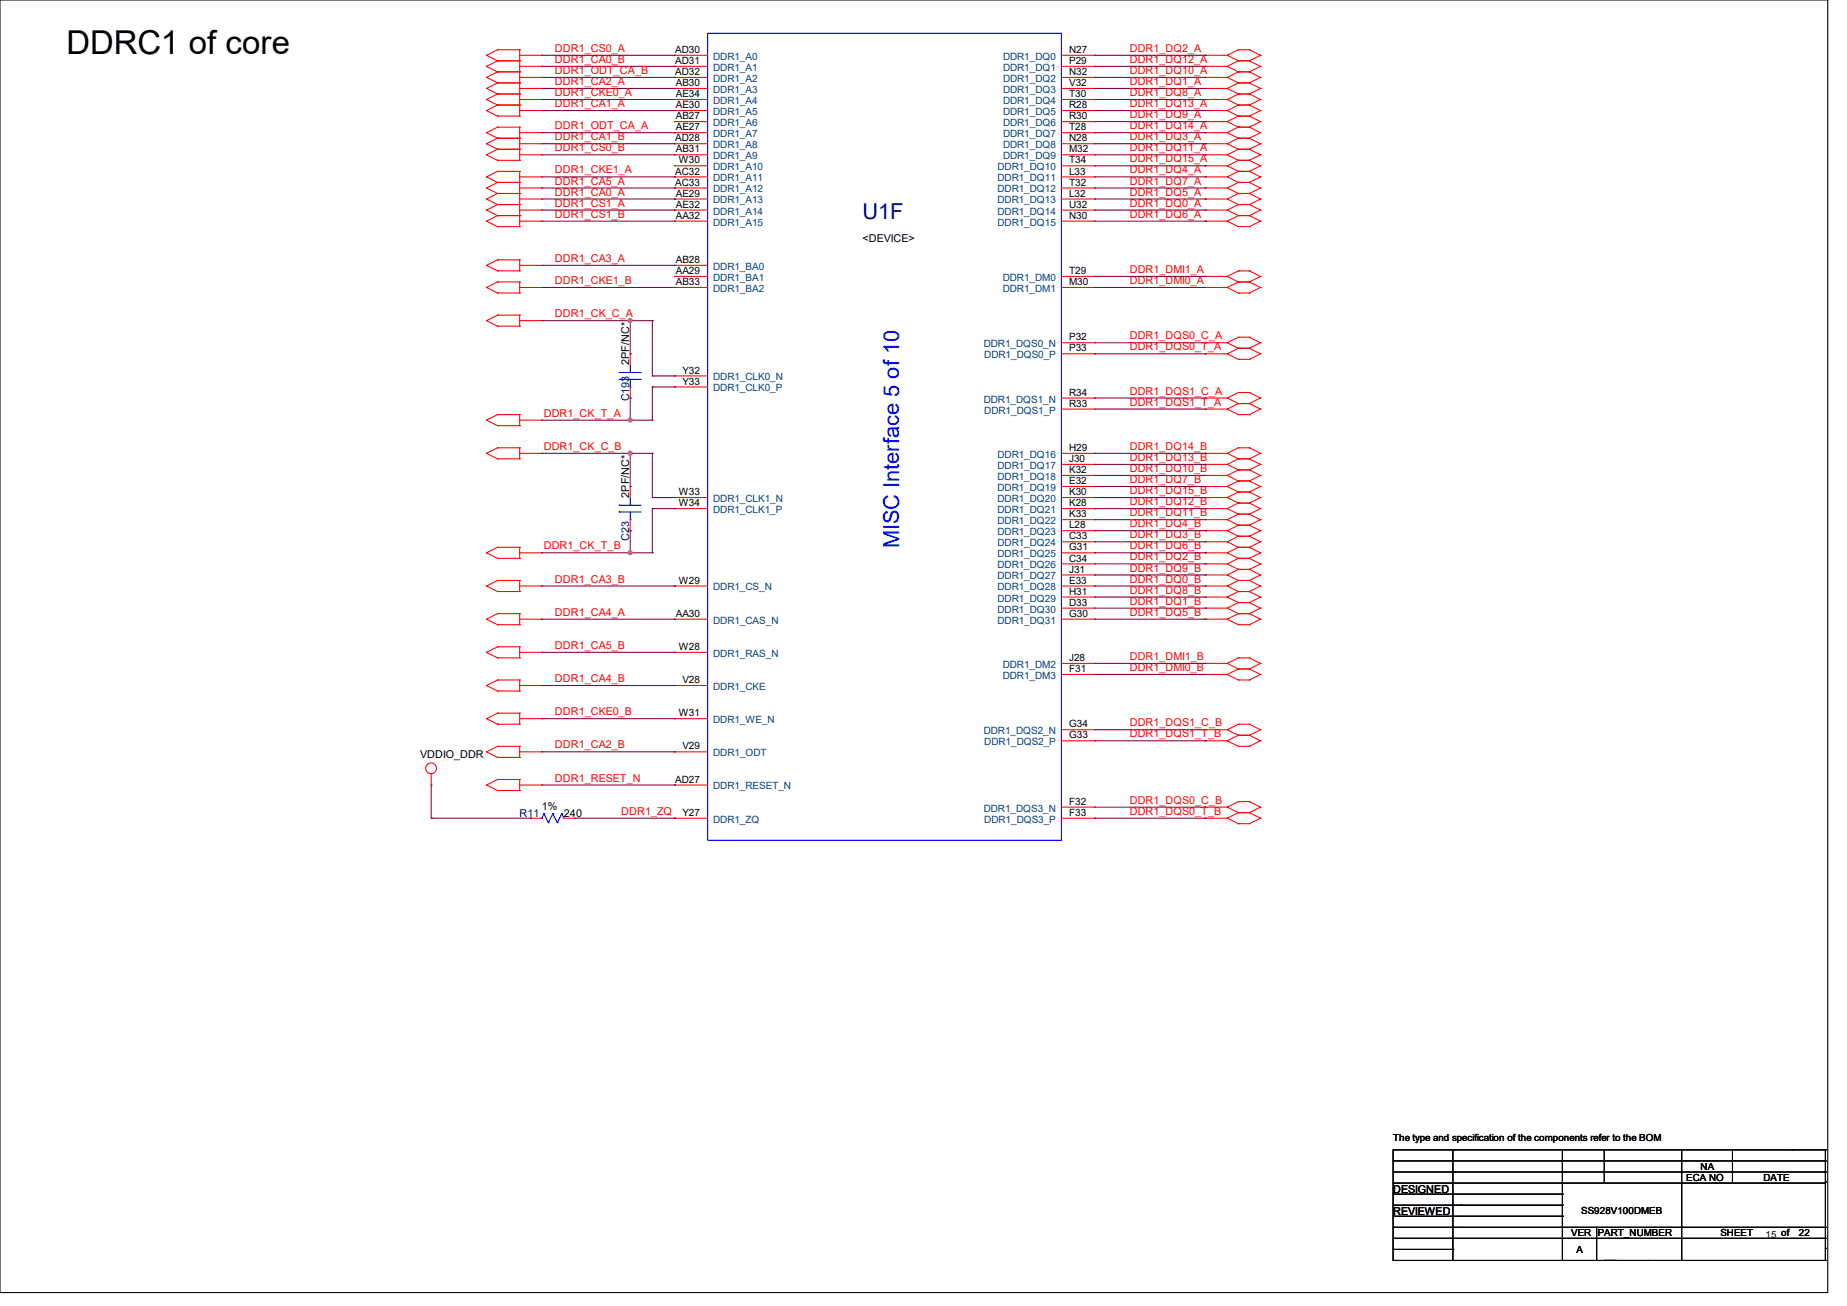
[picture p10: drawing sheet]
<svg xmlns="http://www.w3.org/2000/svg" width="297mm" height="210mm" viewBox="0 0 297 210" stroke-linecap="round" stroke-linejoin="round" font-family="sans-serif">
<g fill="none" stroke="#000" stroke-width=".17">
<path d="M0 0h293.9v207.9h-293.9zM224 186.7h69.5v3.5h-69.5zM224 192h.1M224 193.8h.1M224 195.6h.1M224 197.4h.1M224 199.1h.1M224 184.9h.1M224 188.5h69.5M224 184.9v1.8M224 190.2v12.5M224 193.8h27.2"/>
<path d="M224 195.6h27.2M224 197.4h69.5M224 199.1h69.5M224 192h27.2M224.2 184.9h69.3M233.6 186.7h.1M233.6 195.6h.1M233.6 197.4h.1M233.6 199.1h.1M233.6 184.9h.1M233.6 184.9v17.8M234.9 193.8h.1"/>
<path d="M251.2 193.8h.1M251.2 195.6h.1M251.2 192h.1M251.2 184.9v17.8M256.8 197.4v5.3M258 190.2h.1M258 184.9v5.3M270.4 197.4h.1M270.4 184.9v17.8M278.6 190.2h.1M278.6 184.9v5.3M288.2 184.9h.1"/>
<path d="M293.5 188.5h.1M293.5 186.7h.1M293.5 190.1h.1M293.5 199.1h.1M293.5 197.4h.1M293.5 184.9h.1M293.5 184.9v1.8M293.5 190.1v12.6M224 200.9h.1M224 202.7h.1M224 200.9h9.6M224.2 202.7h69.3"/>
<path d="M233.6 200.9h.1M233.6 202.7h.1M251.2 202.7h.1M256.8 202.7h.1M258 202.7h.1M259.8 202.7h.1M265.1 202.7h.1M270.4 202.7h.1M293.5 202.7h.1M293.5 200.7h.1"/>
</g>
<g fill="none" stroke="#f00" stroke-width=".17">
<path d="M78.2 8.9h.1M78.2 10.7h.1M78.2 12.4h.1M78.2 14.2h.1M78.2 16h.1M78.2 17.8h.1M78.2 8.9l1.8 .9M78.2 10.7l1.8 .9M78.2 12.4l1.8 .9M78.2 14.2l1.8 .9M78.2 16l1.8 .9M78.2 17.8l1.8 .9"/>
<path d="M80 8h.1M80 9.8h.1M80 11.6h.1M80 13.3h.1M80 15.1h.1M80 16.9h.1M80 18.7h.1M80 9.8h3.6M80 8h3.6M80 8l-1.8 .9M80 11.6h3.6M80 9.8l-1.8 .9"/>
<path d="M80 13.3h3.6M80 11.6l-1.8 .8M80 15.1h3.6M80 13.3l-1.8 .9M80 16.9h3.6M80 15.1l-1.8 .9M80 18.7h3.6M80 16.9l-1.8 .9M83.6 9.8h.1M83.6 8h.1M83.6 11.6h.1M83.6 13.3h.1"/>
<path d="M83.6 15.1h.1M83.6 16.9h.1M83.6 18.7h.1M83.6 8.9h3.5M83.6 8v10.7M83.6 10.7h3.5M83.6 12.4h3.5M83.6 14.2h3.5M83.6 16h3.5M83.6 17.8h3.5M87.1 8.9h.1M87.1 10.7h.1"/>
<path d="M87.1 12.4h.1M87.1 14.2h.1M87.1 16h.1M87.1 17.8h.1M108.5 19.6h.1M108.5 17.8h.1M108.5 16h.1M108.5 14.2h.1M108.5 12.4h.1M108.5 10.7h.1M108.5 8.9h.1M108.5 8.9h5.3"/>
<path d="M108.5 10.7h5.3M108.5 12.4h5.3M108.5 14.2h5.3M108.5 16h5.3M108.5 17.8h5.3M108.5 19.6h5.3M170.7 8.9h5.3M170.7 10.7h5.3M170.7 12.4h5.3M170.7 14.2h5.3M170.7 16h5.3M170.7 17.8h5.3"/>
<path d="M170.7 19.6h5.3M176 19.6h.1M176 17.8h.1M176 16h.1M176 14.2h.1M176 12.4h.1M176 10.7h.1M176 8.9h.1M193.8 19.6h.1M193.8 17.8h.1M193.8 16h.1M193.8 14.2h.1"/>
<path d="M193.8 12.4h.1M193.8 10.7h.1M193.8 8.9h.1M193.8 8.9h3.6M193.8 10.7h3.6M193.8 12.4h3.6M193.8 14.2h3.6M193.8 16h3.6M193.8 17.8h3.6M193.8 19.6h3.6M197.4 19.6h.1M197.4 17.8h.1"/>
<path d="M197.4 16h.1M197.4 14.2h.1M197.4 12.4h.1M197.4 10.7h.1M197.4 8.9h.1M197.4 19.6l1.7 .8M197.4 17.8l1.7 .9M197.4 16l1.7 .9M197.4 14.2l1.7 .9M197.4 12.4l1.7 .9M197.4 10.7l1.7 .9M197.4 8.9l1.7 .9"/>
<path d="M199.1 18.7h.1M199.1 16.9h.1M199.1 15.1h.1M199.1 13.3h.1M199.1 11.6h.1M199.1 9.8h.1M199.1 8h.1M199.1 9.8h1.8M199.1 8h1.8M199.1 11.6h1.8M199.1 13.3h1.8M199.1 15.1h1.8"/>
<path d="M199.1 16.9h1.8M199.1 18.7h1.8M199.1 18.7l-1.7 .9M199.1 16.9l-1.7 .9M199.1 15.1l-1.7 .9M199.1 13.3l-1.7 .9M199.1 11.6l-1.7 .8M199.1 9.8l-1.7 .9M199.1 8l-1.7 .9M200.9 18.7h.1M200.9 16.9h.1M200.9 15.1h.1"/>
<path d="M200.9 13.3h.1M200.9 11.6h.1M200.9 9.8h.1M200.9 8h.1M200.9 18.7l1.8 .9M200.9 16.9l1.8 .9M200.9 15.1l1.8 .9M200.9 13.3l1.8 .9M200.9 11.6l1.8 .8M200.9 9.8l1.8 .9M200.9 8l1.8 .9M202.7 19.6h.1"/>
<path d="M202.7 17.8h.1M202.7 16h.1M202.7 14.2h.1M202.7 12.4h.1M202.7 10.7h.1M202.7 8.9h.1M202.7 19.6l-1.8 .8M202.7 17.8l-1.8 .9M202.7 16l-1.8 .9M202.7 14.2l-1.8 .9M202.7 12.4l-1.8 .9M202.7 10.7l-1.8 .9"/>
<path d="M202.7 8.9l-1.8 .9M78.2 21.3h.1M78.2 23.1h.1M78.2 28.4h.1M78.2 30.2h.1M78.2 32h.1M78.2 33.8h.1M78.2 24.9h.1M78.2 35.6h.1M78.2 21.3l1.8 .9M78.2 23.1l1.8 .9M78.2 28.4l1.8 .9"/>
<path d="M78.2 30.2l1.8 .9M78.2 32l1.8 .9M78.2 33.8l1.8 .9M78.2 24.9l1.8 .9M78.2 35.6l1.8 .8M80 20.4h.1M80 22.2h.1M80 24h.1M80 27.6h.1M80 29.3h.1M80 31.1h.1M80 32.9h.1"/>
<path d="M80 34.7h.1M80 25.8h.1M80 36.4h.1M80 22.2h3.6M80 20.4h3.6M80 20.4l-1.8 .9M80 24h3.6M80 22.2l-1.8 .9M80 29.3h3.6M80 27.6h3.6M80 27.6l-1.8 .8M80 31.1h3.6"/>
<path d="M80 29.3l-1.8 .9M80 32.9h3.6M80 31.1l-1.8 .9M80 34.7h3.6M80 32.9l-1.8 .9M80 25.8h3.6M80 36.4h3.6M80 24l-1.8 .9M80 34.7l-1.8 .9M83.6 22.2h.1M83.6 20.4h.1M83.6 24h.1"/>
<path d="M83.6 29.3h.1M83.6 27.6h.1M83.6 31.1h.1M83.6 32.9h.1M83.6 34.7h.1M83.6 25.8h.1M83.6 36.4h.1M83.6 20.4v5.4M83.6 27.6v8.8M83.6 21.3h3.5M83.6 23.1h3.5M83.6 28.4h3.5"/>
<path d="M83.6 30.2h3.5M83.6 32h3.5M83.6 33.8h3.5M83.6 24.9h3.5M83.6 35.6h3.5M87.1 21.3h.1M87.1 23.1h.1M87.1 28.4h.1M87.1 30.2h.1M87.1 32h.1M87.1 33.8h.1M87.1 24.9h.1"/>
<path d="M87.1 35.6h.1M108.5 24.9h.1M108.5 23.1h.1M108.5 21.3h.1M108.5 35.6h.1M108.5 33.8h.1M108.5 32h.1M108.5 30.2h.1M108.5 28.4h.1M108.5 26.7h.1M108.5 21.3h5.3M108.5 23.1h5.3"/>
<path d="M108.5 28.4h5.3M108.5 30.2h5.3M108.5 32h5.3M108.5 33.8h5.3M108.5 26.7h5.3M108.5 24.9h5.3M108.5 35.6h5.3M170.7 21.3h5.3M170.7 23.1h5.3M170.7 28.4h5.3M170.7 30.2h5.3M170.7 32h5.3"/>
<path d="M170.7 33.8h5.3M170.7 26.7h5.3M170.7 24.9h5.3M170.7 35.6h5.3M176 24.9h.1M176 23.1h.1M176 21.3h.1M176 35.6h.1M176 33.8h.1M176 32h.1M176 30.2h.1M176 28.4h.1"/>
<path d="M176 26.7h.1M193.8 32h.1M193.8 30.2h.1M193.8 28.4h.1M193.8 26.7h.1M193.8 23.1h.1M193.8 21.3h.1M193.8 24.9h.1M193.8 33.8h.1M193.8 35.6h.1M193.8 21.3h3.6M193.8 23.1h3.6"/>
<path d="M193.8 28.4h3.6M193.8 30.2h3.6M193.8 32h3.6M193.8 33.8h3.6M193.8 26.7h3.6M193.8 24.9h3.6M193.8 35.6h3.6M197.4 32h.1M197.4 30.2h.1M197.4 28.4h.1M197.4 26.7h.1M197.4 23.1h.1"/>
<path d="M197.4 21.3h.1M197.4 24.9h.1M197.4 33.8h.1M197.4 35.6h.1M197.4 32l1.7 .9M197.4 30.2l1.7 .9M197.4 28.4l1.7 .9M197.4 26.7l1.7 .9M197.4 23.1l1.7 .9M197.4 21.3l1.7 .9M197.4 24.9l1.7 .9M197.4 33.8l1.7 .9"/>
<path d="M197.4 35.6l1.7 .8M199.1 31.1h.1M199.1 32.9h.1M199.1 29.3h.1M199.1 27.6h.1M199.1 25.8h.1M199.1 22.2h.1M199.1 24h.1M199.1 20.4h.1M199.1 34.7h.1M199.1 36.4h.1M199.1 22.2h1.8"/>
<path d="M199.1 20.4h1.8M199.1 24h1.8M199.1 29.3h1.8M199.1 27.6h1.8M199.1 31.1h1.8M199.1 32.9h1.8M199.1 34.7h1.8M199.1 31.1l-1.7 .9M199.1 29.3l-1.7 .9M199.1 27.6l-1.7 .8M199.1 25.8l-1.7 .9M199.1 25.8h1.8"/>
<path d="M199.1 22.2l-1.7 .9M199.1 20.4l-1.7 .9M199.1 24l-1.7 .9M199.1 32.9l-1.7 .9M199.1 34.7l-1.7 .9M199.1 36.4h1.8M200.9 31.1h.1M200.9 32.9h.1M200.9 29.3h.1M200.9 27.6h.1M200.9 25.8h.1M200.9 22.2h.1"/>
<path d="M200.9 24h.1M200.9 20.4h.1M200.9 34.7h.1M200.9 36.4h.1M200.9 31.1l1.8 .9M200.9 29.3l1.8 .9M200.9 27.6l1.8 .8M200.9 25.8l1.8 .9M200.9 22.2l1.8 .9M200.9 20.4l1.8 .9M200.9 24l1.8 .9M200.9 32.9l1.8 .9"/>
<path d="M200.9 34.7l1.8 .9M202.7 32h.1M202.7 30.2h.1M202.7 28.4h.1M202.7 26.7h.1M202.7 23.1h.1M202.7 21.3h.1M202.7 24.9h.1M202.7 33.8h.1M202.7 35.6h.1M202.7 32l-1.8 .9M202.7 30.2l-1.8 .9"/>
<path d="M202.7 28.4l-1.8 .9M202.7 26.7l-1.8 .9M202.7 23.1l-1.8 .9M202.7 21.3l-1.8 .9M202.7 24.9l-1.8 .9M202.7 33.8l-1.8 .9M202.7 35.6l-1.8 .8M78.2 42.7h.1M78.2 46.2h.1M78.2 51.6h.1M78.2 42.7l1.8 .9M78.2 46.2l1.8 .9"/>
<path d="M78.2 51.6l1.8 .9M80 41.8h.1M80 43.6h.1M80 45.3h.1M80 47.1h.1M80 50.7h.1M80 52.5h.1M80 43.6h3.6M80 45.3h3.6M80 47.1h3.6M80 41.8h3.6M80 41.8l-1.8 .9"/>
<path d="M80 45.3l-1.8 .9M80 52.5h3.6M80 50.7h3.6M80 50.7l-1.8 .9M83.6 43.6h.1M83.6 41.8h.1M83.6 47.1h.1M83.6 45.3h.1M83.6 52.5h.1M83.6 50.7h.1M83.6 41.8v1.8M83.6 45.3v1.8"/>
<path d="M83.6 50.7v1.8M83.6 46.2h3.5M83.6 42.7h3.5M83.6 51.6h3.5M87.1 42.7h.1M87.1 46.2h.1M87.1 51.6h.1M101.3 56.9h.1M101.3 56.9v1.8M108.5 46.2h.1M108.5 44.4h.1M108.5 42.7h.1"/>
<path d="M108.5 44.4h5.3M108.5 46.2h5.3M108.5 42.7h5.3M170.7 44.4h5.3M170.7 46.2h5.3M170.7 55.1h5.3M170.7 56.9h5.3M176 56.9h.1M176 55.1h.1M176 46.2h.1M176 44.4h.1M193.8 44.4h.1"/>
<path d="M193.8 46.2h.1M193.8 55.1h.1M193.8 56.9h.1M193.8 44.4h3.6M193.8 46.2h3.6M193.8 55.1h3.6M193.8 56.9h3.6M197.4 44.4h.1M197.4 46.2h.1M197.4 55.1h.1M197.4 56.9h.1M197.4 44.4l1.7 .9"/>
<path d="M197.4 46.2l1.7 .9M197.4 55.1l1.7 .9M197.4 56.9l1.7 .9M199.1 43.6h.1M199.1 45.3h.1M199.1 47.1h.1M199.1 54.2h.1M199.1 56h.1M199.1 57.8h.1M199.1 43.6l-1.7 .8M199.1 43.6h1.8M199.1 45.3h1.8"/>
<path d="M199.1 45.3l-1.7 .9M199.1 47.1h1.8M199.1 54.2l-1.7 .9M199.1 54.2h1.8M199.1 56h1.8M199.1 56l-1.7 .9M199.1 57.8h1.8M200.9 43.6h.1M200.9 45.3h.1M200.9 47.1h.1M200.9 54.2h.1M200.9 56h.1"/>
<path d="M200.9 57.8h.1M200.9 43.6l1.8 .8M200.9 45.3l1.8 .9M200.9 54.2l1.8 .9M200.9 56l1.8 .9M202.7 44.4h.1M202.7 46.2h.1M202.7 55.1h.1M202.7 56.9h.1M202.7 44.4l-1.8 .9M202.7 46.2l-1.8 .9M202.7 55.1l-1.8 .9"/>
<path d="M202.7 56.9l-1.8 .9M78.2 67.6h.1M78.2 72.9h.1M78.2 67.6l1.8 .9M78.2 72.9l1.8 .9M80 66.7h.1M80 68.5h.1M80 72h.1M80 73.8h.1M80 72h3.6M80 73.8h3.6M80 66.7h3.6"/>
<path d="M80 68.5h3.6M80 66.7l-1.8 .9M80 72l-1.8 .9M83.6 68.5h.1M83.6 66.7h.1M83.6 73.8h.1M83.6 72h.1M83.6 66.7v1.8M83.6 72v1.8M83.6 72.9h3.5M83.6 67.6h3.5M87.1 67.6h.1"/>
<path d="M87.1 72.9h.1M101.3 64h.1M101.3 78.2h.1M101.3 62.2v1.8M101.3 78.2v1.8M108.5 62.2h.1M108.5 60.5h.1M108.5 62.2h5.3M108.5 60.5h5.3M170.7 72.9h5.3M170.7 74.7h5.3M170.7 76.5h5.3"/>
<path d="M170.7 78.2h5.3M170.7 64h5.3M170.7 65.8h5.3M176 65.8h.1M176 64h.1M176 78.2h.1M176 76.5h.1M176 74.7h.1M176 72.9h.1M193.8 72.9h.1M193.8 74.7h.1M193.8 76.5h.1"/>
<path d="M193.8 78.2h.1M193.8 64h.1M193.8 65.8h.1M193.8 72.9h3.6M193.8 74.7h3.6M193.8 76.5h3.6M193.8 78.2h3.6M193.8 64h3.6M193.8 65.8h3.6M197.4 72.9h.1M197.4 74.7h.1M197.4 76.5h.1"/>
<path d="M197.4 78.2h.1M197.4 64h.1M197.4 65.8h.1M197.4 72.9l1.7 .9M197.4 74.7l1.7 .9M197.4 76.5l1.7 .8M197.4 78.2l1.7 .9M197.4 64l1.7 .9M197.4 65.8l1.7 .9M199.1 72h.1M199.1 73.8h.1M199.1 75.6h.1"/>
<path d="M199.1 77.3h.1M199.1 79.1h.1M199.1 63.1h.1M199.1 64.9h.1M199.1 66.7h.1M199.1 72l-1.7 .9M199.1 72h1.8M199.1 73.8h1.8M199.1 73.8l-1.7 .9M199.1 75.6h1.8M199.1 75.6l-1.7 .9M199.1 77.3h1.8"/>
<path d="M199.1 77.3l-1.7 .9M199.1 79.1h1.8M199.1 79.1l-1.7 .9M199.1 63.1l-1.7 .9M199.1 63.1h1.8M199.1 64.9h1.8M199.1 64.9l-1.7 .9M199.1 66.7h1.8M200.9 72h.1M200.9 73.8h.1M200.9 75.6h.1M200.9 77.3h.1"/>
<path d="M200.9 79.1h.1M200.9 63.1h.1M200.9 64.9h.1M200.9 66.7h.1M200.9 72l1.8 .9M200.9 73.8l1.8 .9M200.9 75.6l1.8 .9M200.9 77.3l1.8 .9M200.9 79.1l1.8 .9M200.9 63.1l1.8 .9M200.9 64.9l1.8 .9M202.7 72.9h.1"/>
<path d="M202.7 74.7h.1M202.7 76.5h.1M202.7 78.2h.1M202.7 64h.1M202.7 65.8h.1M202.7 72.9l-1.8 .9M202.7 74.7l-1.8 .9M202.7 76.5l-1.8 .8M202.7 78.2l-1.8 .9M202.7 64l-1.8 .9M202.7 65.8l-1.8 .9M78.2 88.9h.1"/>
<path d="M78.2 94.2h.1M78.2 99.6h.1M78.2 88.9l1.8 .9M78.2 94.2l1.8 .9M78.2 99.6l1.8 .9M80 88h.1M80 89.8h.1M80 93.3h.1M80 95.1h.1M80 98.7h.1M80 88h3.6M80 89.8h3.6"/>
<path d="M80 93.3h3.6M80 95.1h3.6M80 98.7h3.6M80 88l-1.8 .9M80 93.3l-1.8 .9M80 98.7l-1.8 .9M83.6 89.8h.1M83.6 88h.1M83.6 95.1h.1M83.6 93.3h.1M83.6 98.7h.1M83.6 88v1.8"/>
<path d="M83.6 93.3v1.8M83.6 98.7v1.8M83.6 88.9h3.5M83.6 94.2h3.5M83.6 99.6h3.5M87.1 88.9h.1M87.1 94.2h.1M87.1 99.6h.1M101.3 85.3h.1M101.3 83.6v1.7M108.5 94.2h.1M108.5 81.8h.1"/>
<path d="M108.5 80h.1M108.5 99.6h.1M108.5 80h5.3M108.5 81.8h5.3M108.5 94.2h5.3M108.5 99.6h5.3M170.7 88.9h5.3M170.7 80h5.3M170.7 81.8h5.3M170.7 83.6h5.3M170.7 85.3h5.3M170.7 87.1h5.3"/>
<path d="M170.7 90.7h5.3M170.7 92.5h5.3M170.7 94.2h5.3M170.7 96h5.3M170.7 97.8h5.3M170.7 99.6h5.3M176 99.6h.1M176 97.8h.1M176 96h.1M176 94.2h.1M176 92.5h.1M176 90.7h.1"/>
<path d="M176 88.9h.1M176 87.1h.1M176 85.3h.1M176 83.6h.1M176 81.8h.1M176 80h.1M193.8 88.9h.1M193.8 80h.1M193.8 81.8h.1M193.8 83.6h.1M193.8 85.3h.1M193.8 87.1h.1"/>
<path d="M193.8 90.7h.1M193.8 92.5h.1M193.8 94.2h.1M193.8 96h.1M193.8 97.8h.1M193.8 99.6h.1M193.8 88.9h3.6M193.8 80h3.6M193.8 81.8h3.6M193.8 83.6h3.6M193.8 85.3h3.6M193.8 87.1h3.6"/>
<path d="M193.8 90.7h3.6M193.8 92.5h3.6M193.8 94.2h3.6M193.8 96h3.6M193.8 97.8h3.6M193.8 99.6h3.6M197.4 88.9h.1M197.4 80h.1M197.4 81.8h.1M197.4 83.6h.1M197.4 85.3h.1M197.4 87.1h.1"/>
<path d="M197.4 90.7h.1M197.4 92.5h.1M197.4 94.2h.1M197.4 96h.1M197.4 97.8h.1M197.4 99.6h.1M197.4 88.9l1.7 .9M197.4 80l1.7 .9M197.4 81.8l1.7 .9M197.4 83.6l1.7 .9M197.4 85.3l1.7 .9M197.4 87.1l1.7 .9"/>
<path d="M197.4 90.7l1.7 .9M197.4 92.5l1.7 .8M197.4 94.2l1.7 .9M197.4 96l1.7 .9M197.4 97.8l1.7 .9M197.4 99.6l1.7 .9M199.1 88h.1M199.1 89.8h.1M199.1 80.9h.1M199.1 82.7h.1M199.1 84.5h.1M199.1 86.2h.1"/>
<path d="M199.1 91.6h.1M199.1 93.3h.1M199.1 95.1h.1M199.1 96.9h.1M199.1 98.7h.1M199.1 88l-1.7 .9M199.1 88h1.8M199.1 89.8h1.8M199.1 80.9h1.8M199.1 80.9l-1.7 .9M199.1 82.7h1.8M199.1 82.7l-1.7 .9"/>
<path d="M199.1 84.5h1.8M199.1 84.5l-1.7 .8M199.1 86.2h1.8M199.1 86.2l-1.7 .9M199.1 89.8l-1.7 .9M199.1 91.6h1.8M199.1 91.6l-1.7 .9M199.1 93.3h1.8M199.1 93.3l-1.7 .9M199.1 95.1h1.8M199.1 95.1l-1.7 .9M199.1 96.9h1.8"/>
<path d="M199.1 96.9l-1.7 .9M199.1 98.7h1.8M199.1 98.7l-1.7 .9M200.9 88h.1M200.9 89.8h.1M200.9 80.9h.1M200.9 82.7h.1M200.9 84.5h.1M200.9 86.2h.1M200.9 91.6h.1M200.9 93.3h.1M200.9 95.1h.1"/>
<path d="M200.9 96.9h.1M200.9 98.7h.1M200.9 88l1.8 .9M200.9 80.9l1.8 .9M200.9 82.7l1.8 .9M200.9 84.5l1.8 .8M200.9 86.2l1.8 .9M200.9 89.8l1.8 .9M200.9 91.6l1.8 .9M200.9 93.3l1.8 .9M200.9 95.1l1.8 .9M200.9 96.9l1.8 .9"/>
<path d="M200.9 98.7l1.8 .9M202.7 88.9h.1M202.7 80h.1M202.7 81.8h.1M202.7 83.6h.1M202.7 85.3h.1M202.7 87.1h.1M202.7 90.7h.1M202.7 92.5h.1M202.7 94.2h.1M202.7 96h.1M202.7 97.8h.1"/>
<path d="M202.7 99.6h.1M202.7 88.9l-1.8 .9M202.7 80l-1.8 .9M202.7 81.8l-1.8 .9M202.7 83.6l-1.8 .9M202.7 85.3l-1.8 .9M202.7 87.1l-1.8 .9M202.7 90.7l-1.8 .9M202.7 92.5l-1.8 .8M202.7 94.2l-1.8 .9M202.7 96l-1.8 .9M202.7 97.8l-1.8 .9"/>
<path d="M202.7 99.6l-1.8 .9M78.2 115.6h.1M78.2 104.9h.1M78.2 110.2h.1M78.2 115.6l1.8 .9M78.2 104.9l1.8 .9M78.2 110.2l1.8 .9M80 114.7h.1M80 116.5h.1M80 100.5h.1M80 104h.1M80 105.8h.1"/>
<path d="M80 109.3h.1M80 111.1h.1M80 105.8h3.6M80 109.3h3.6M80 116.5h3.6M80 100.5h3.6M80 114.7h3.6M80 114.7l-1.8 .9M80 104h3.6M80 104l-1.8 .9M80 111.1h3.6M80 109.3l-1.8 .9"/>
<path d="M83.6 116.5h.1M83.6 114.7h.1M83.6 100.5h.1M83.6 105.8h.1M83.6 104h.1M83.6 111.1h.1M83.6 109.3h.1M83.6 104v1.8M83.6 109.3v1.8M83.6 114.7v1.8M83.6 115.6h3.5M83.6 104.9h3.5"/>
<path d="M83.6 110.2h3.5M87.1 115.6h.1M87.1 104.9h.1M87.1 110.2h.1M108.5 115.6h.1M108.5 104.9h.1M108.5 110.2h.1M108.5 115.6h5.3M108.5 104.9h5.3M108.5 110.2h5.3M170.7 106.7h5.3M170.7 108.5h5.3"/>
<path d="M170.7 117.3h5.3M170.7 119.1h5.3M176 119.1h.1M176 117.3h.1M176 108.5h.1M176 106.7h.1M193.8 106.7h.1M193.8 108.5h.1M193.8 117.3h.1M193.8 119.1h.1M193.8 106.7h3.6M193.8 108.5h3.6"/>
<path d="M193.8 117.3h3.6M193.8 119.1h3.6M197.4 106.7h.1M197.4 108.5h.1M197.4 117.3h.1M197.4 119.1h.1M197.4 106.7l1.7 .9M197.4 108.5l1.7 .8M197.4 117.3l1.7 .9M197.4 119.1l1.7 .9M199.1 105.8h.1M199.1 107.6h.1"/>
<path d="M199.1 109.3h.1M199.1 116.5h.1M199.1 118.2h.1M199.1 100.5h.1M199.1 105.8l-1.7 .9M199.1 105.8h1.8M199.1 107.6h1.8M199.1 107.6l-1.7 .9M199.1 109.3h1.8M199.1 116.5l-1.7 .8M199.1 116.5h1.8M199.1 118.2h1.8"/>
<path d="M199.1 118.2l-1.7 .9M199.1 100.5h1.8M200.9 105.8h.1M200.9 107.6h.1M200.9 109.3h.1M200.9 116.5h.1M200.9 118.2h.1M200.9 100.5h.1M200.9 105.8l1.8 .9M200.9 107.6l1.8 .9M200.9 116.5l1.8 .8M200.9 118.2l1.8 .9"/>
<path d="M202.7 106.7h.1M202.7 108.5h.1M202.7 117.3h.1M202.7 119.1h.1M202.7 106.7l-1.8 .9M202.7 108.5l-1.8 .8M202.7 117.3l-1.8 .9M202.7 119.1l-1.8 .9M69.3 126.2h.1M69.3 124.5v1.7M78.2 126.2h.1M78.2 120.9h.1"/>
<path d="M78.2 126.2l1.8 .9M78.2 120.9l1.8 .9M80 125.3h.1M80 127.1h.1M80 120h.1M80 121.8h.1M80 120h3.6M80 127.1h3.6M80 125.3h3.6M80 125.3l-1.8 .9M80 121.8h3.6M80 120l-1.8 .9"/>
<path d="M83.6 127.1h.1M83.6 125.3h.1M83.6 121.8h.1M83.6 120h.1M83.6 120v1.8M83.6 125.3v1.8M83.6 126.2h3.5M83.6 120.9h3.5M85.3 131.6h.1M85.3 131.6h1.8M87.1 126.2h.1M87.1 120.9h.1"/>
<path d="M90.7 131.6h1.8M92.5 131.6h.1M108.5 131.6h.1M108.5 126.2h.1M108.5 120.9h.1M108.5 131.6h5.3M108.5 126.2h5.3M108.5 120.9h5.3M170.7 129.8h5.3M170.7 131.6h5.3M176 131.6h.1M176 129.8h.1"/>
<path d="M193.8 129.8h.1M193.8 131.6h.1M193.8 129.8h3.6M193.8 131.6h3.6M197.4 129.8h.1M197.4 131.6h.1M197.4 129.8l1.7 .9M197.4 131.6l1.7 .9M199.1 120h.1M199.1 128.9h.1M199.1 130.7h.1M199.1 132.5h.1"/>
<path d="M199.1 120h1.8M199.1 128.9l-1.7 .9M199.1 128.9h1.8M199.1 130.7h1.8M199.1 130.7l-1.7 .9M199.1 132.5h1.8M200.9 120h.1M200.9 128.9h.1M200.9 130.7h.1M200.9 132.5h.1M200.9 128.9l1.8 .9M200.9 130.7l1.8 .9"/>
<path d="M202.7 129.8h.1M202.7 131.6h.1M202.7 129.8l-1.8 .9M202.7 131.6l-1.8 .9"/>
<circle cx="69.3" cy="123.5" r=".87"/>
</g>
<g fill="none" stroke="#00f" stroke-width=".17">
<path d="M113.8 5.3h56.9v129.8h-56.9zM99.6 59.9h.1M99.6 59.9h3.5M101.3 59.9h.1M101.3 58.7v1.2M99.6 61h.1M99.6 61h3.5M101.3 62.2h.1M101.3 61v1.2M99.6 82.3h.1M99.6 81.2h.1M99.6 82.3h3.5"/>
<path d="M99.6 81.2h3.5M101.3 83.6h.1M101.3 81.2h.1M101.3 80v1.2M101.3 82.3v1.3M87.1 131.6h.1M87.5 130.9h.1M87.5 130.9l.7 1.4M87.5 130.9l-.4 .7M88.2 132.3h.1M88.9 130.9h.1M88.9 130.9l.7 1.4"/>
<path d="M88.9 130.9l-.7 1.4M89.6 132.3h.1M90.3 130.9h.1M90.3 130.9l-.7 1.4M90.3 130.9l.4 .7"/>
</g>
<g fill="none" stroke="#800040" stroke-width=".17">
<path d="M87.1 10.7h21.4M87.1 17.8h21.4M87.1 14.2h21.4M87.1 16h21.4M87.1 8.9h21.4M87.1 12.4h21.4M108.5 10.7h.1M108.5 17.8h.1M108.5 14.2h.1M108.5 16h.1M108.5 8.9h.1M108.5 12.4h.1"/>
<path d="M176 10.7h17.8M176 17.8h17.8M176 14.2h17.8M176 16h17.8M176 8.9h17.8M176 12.4h17.8M176 19.6h17.8M193.8 12.4h.1M193.8 10.7h.1M193.8 17.8h.1M193.8 14.2h.1M193.8 8.9h.1"/>
<path d="M193.8 16h.1M193.8 19.6h.1M87.1 32h21.4M87.1 23.1h21.4M87.1 30.2h21.4M87.1 28.4h21.4M87.1 24.9h21.4M87.1 33.8h21.4M87.1 35.6h21.4M87.1 21.3h21.4M108.5 32h.1M108.5 23.1h.1"/>
<path d="M108.5 30.2h.1M108.5 28.4h.1M108.5 24.9h.1M108.5 33.8h.1M108.5 35.6h.1M108.5 21.3h.1M176 32h17.8M176 23.1h17.8M176 30.2h17.8M176 28.4h17.8M176 24.9h17.8M176 33.8h17.8"/>
<path d="M176 35.6h17.8M176 21.3h17.8M176 26.7h17.8M193.8 33.8h.1M193.8 24.9h.1M193.8 21.3h.1M193.8 26.7h.1M193.8 23.1h.1M193.8 28.4h.1M193.8 32h.1M193.8 35.6h.1M193.8 30.2h.1"/>
<path d="M87.1 42.7h21.4M87.1 46.2h21.4M87.1 51.6h17.8M101.3 51.6h.1M101.3 56.9h.1M101.3 51.6v5.3M104.9 51.6h.1M104.9 51.6v8.9M108.5 42.7h.1M108.5 46.2h.1M176 46.2h17.8M176 44.4h17.8"/>
<path d="M176 55.1h17.8M176 56.9h17.8M193.8 46.2h.1M193.8 44.4h.1M193.8 55.1h.1M193.8 56.9h.1M87.1 72.9h17.8M87.1 67.6h17.8M101.3 72.9h.1M101.3 78.2h.1M101.3 67.6h.1M101.3 64h.1"/>
<path d="M101.3 64v3.6M101.3 72.9v5.3M104.9 60.5h.1M104.9 72.9h.1M104.9 67.6h.1M104.9 62.2h.1M104.9 62.2v5.4M104.9 72.9v7.1M104.9 60.5h3.6M104.9 62.2h3.6M108.5 60.5h.1M108.5 62.2h.1"/>
<path d="M176 72.9h17.8M176 76.5h17.8M176 74.7h17.8M176 78.2h17.8M176 64h17.8M176 65.8h17.8M193.8 76.5h.1M193.8 74.7h.1M193.8 72.9h.1M193.8 78.2h.1M193.8 64h.1M193.8 65.8h.1"/>
<path d="M87.1 94.2h21.4M87.1 99.6h21.4M87.1 88.9h17.8M101.3 88.9h.1M101.3 85.3h.1M101.3 85.3v3.6M104.9 80h.1M104.9 88.9h.1M104.9 81.8h.1M104.9 81.8v7.1M104.9 80h3.6M104.9 81.8h3.6"/>
<path d="M108.5 94.2h.1M108.5 99.6h.1M108.5 80h.1M108.5 81.8h.1M176 94.2h17.8M176 99.6h17.8M176 80h17.8M176 88.9h17.8M176 81.8h17.8M176 83.6h17.8M176 97.8h17.8M176 90.7h17.8"/>
<path d="M176 87.1h17.8M176 85.3h17.8M176 96h17.8M176 92.5h17.8M193.8 94.2h.1M193.8 83.6h.1M193.8 81.8h.1M193.8 80h.1M193.8 97.8h.1M193.8 90.7h.1M193.8 87.1h.1M193.8 85.3h.1"/>
<path d="M193.8 99.6h.1M193.8 88.9h.1M193.8 96h.1M193.8 92.5h.1M87.1 110.2h21.4M87.1 104.9h21.4M87.1 115.6h21.4M108.5 110.2h.1M108.5 104.9h.1M108.5 115.6h.1M176 108.5h17.8M176 106.7h17.8"/>
<path d="M176 117.3h17.8M176 119.1h17.8M193.8 108.5h.1M193.8 106.7h.1M193.8 117.3h.1M193.8 119.1h.1M69.3 131.6h.1M69.3 131.6h16M69.3 126.2v5.4M85.3 131.6h.1M87.1 120.9h21.4M87.1 126.2h21.4"/>
<path d="M92.5 131.6h16M108.5 120.9h.1M108.5 126.2h.1M108.5 131.6h.1M176 129.8h17.8M176 131.6h17.8M193.8 129.8h.1M193.8 131.6h.1"/>
</g>
<g fill="#f0f" stroke="#f0f" stroke-width=".17">
<circle cx="101.3" cy="51.5" r=".32"/>
<circle cx="101.3" cy="72.9" r=".32"/>
<circle cx="101.3" cy="67.5" r=".32"/>
<circle cx="101.3" cy="88.9" r=".32"/>
</g>
<text font-size="5.3" x="10.7" y="8.6">DDRC1 of core</text>
<text font-size="3.5" fill="#000080" x="138.7" y="35.1">U1F</text>
<text font-size="3.5" fill="#00f" x="144.6" y="88.2" transform="rotate(-90 144.6 88.2)">MISC Interface 5 of 10</text>
<g font-size="1.7" fill="#f00">
<text x="89.2" y="10.1">DDR1_CA0_B</text>
<text x="89.2" y="8.3">DDR1_CS0_A</text>
<text x="89.2" y="11.9">DDR1_ODT_CA_B</text>
<text x="181.7" y="11.9">DDR1_DQ10_A</text>
<text x="181.7" y="10.1">DDR1_DQ12_A</text>
<text x="181.7" y="8.3">DDR1_DQ2_A</text>
<text x="89.2" y="17.2">DDR1_CA1_A</text>
<text x="89.2" y="13.7">DDR1_CA2_A</text>
<text x="89.2" y="15.5">DDR1_CKE0_A</text>
<text x="181.7" y="17.2">DDR1_DQ13_A</text>
<text x="181.7" y="13.7">DDR1_DQ1_A</text>
<text x="181.7" y="15.5">DDR1_DQ8_A</text>
<text x="89.2" y="22.6">DDR1_CA1_B</text>
<text x="89.2" y="20.8">DDR1_ODT_CA_A</text>
<text x="181.7" y="20.8">DDR1_DQ14_A</text>
<text x="181.7" y="22.6">DDR1_DQ3_A</text>
<text x="181.7" y="19">DDR1_DQ9_A</text>
<text x="89.2" y="29.7">DDR1_CA5_A</text>
<text x="89.2" y="27.9">DDR1_CKE1_A</text>
<text x="89.2" y="24.3">DDR1_CS0_B</text>
<text x="181.7" y="24.3">DDR1_DQ11_A</text>
<text x="181.7" y="26.1">DDR1_DQ15_A</text>
<text x="181.7" y="27.9">DDR1_DQ4_A</text>
<text x="181.7" y="29.7">DDR1_DQ7_A</text>
<text x="89.2" y="31.5">DDR1_CA0_A</text>
<text x="89.2" y="33.2">DDR1_CS1_A</text>
<text x="89.2" y="35">DDR1_CS1_B</text>
<text x="181.7" y="33.2">DDR1_DQ0_A</text>
<text x="181.7" y="31.5">DDR1_DQ5_A</text>
<text x="181.7" y="35">DDR1_DQ6_A</text>
<text x="89.2" y="42.1">DDR1_CA3_A</text>
<text x="89.2" y="45.7">DDR1_CKE1_B</text>
<text x="181.7" y="45.7">DDR1_DMI0_A</text>
<text x="181.7" y="43.9">DDR1_DMI1_A</text>
<text x="89.2" y="51">DDR1_CK_C_A</text>
<text x="181.7" y="54.6">DDR1_DQS0_C_A</text>
<text x="181.7" y="56.3">DDR1_DQS0_T_A</text>
<text x="181.7" y="63.5">DDR1_DQS1_C_A</text>
<text x="181.7" y="65.2">DDR1_DQS1_T_A</text>
<text x="87.5" y="67">DDR1_CK_T_A</text>
<text x="87.5" y="72.3">DDR1_CK_C_B</text>
<text x="181.7" y="75.9">DDR1_DQ10_B</text>
<text x="181.7" y="74.1">DDR1_DQ13_B</text>
<text x="181.7" y="72.3">DDR1_DQ14_B</text>
<text x="181.7" y="77.7">DDR1_DQ7_B</text>
<text x="181.7" y="83">DDR1_DQ11_B</text>
<text x="181.7" y="81.2">DDR1_DQ12_B</text>
<text x="181.7" y="79.5">DDR1_DQ15_B</text>
<text x="87.5" y="88.3">DDR1_CK_T_B</text>
<text x="181.7" y="86.6">DDR1_DQ3_B</text>
<text x="181.7" y="84.8">DDR1_DQ4_B</text>
<text x="181.7" y="88.3">DDR1_DQ6_B</text>
<text x="89.2" y="93.7">DDR1_CA3_B</text>
<text x="181.7" y="93.7">DDR1_DQ0_B</text>
<text x="181.7" y="90.1">DDR1_DQ2_B</text>
<text x="181.7" y="95.5">DDR1_DQ8_B</text>
<text x="181.7" y="91.9">DDR1_DQ9_B</text>
<text x="89.2" y="99">DDR1_CA4_A</text>
<text x="181.7" y="97.2">DDR1_DQ1_B</text>
<text x="181.7" y="99">DDR1_DQ5_B</text>
<text x="89.2" y="104.4">DDR1_CA5_B</text>
<text x="181.7" y="107.9">DDR1_DMI0_B</text>
<text x="181.7" y="106.1">DDR1_DMI1_B</text>
<text x="89.2" y="109.7">DDR1_CA4_B</text>
<text x="89.2" y="115">DDR1_CKE0_B</text>
<text x="181.7" y="116.8">DDR1_DQS1_C_B</text>
<text x="181.7" y="118.6">DDR1_DQS1_T_B</text>
<text x="89.2" y="120.4">DDR1_CA2_B</text>
<text x="89.2" y="125.7">DDR1_RESET_N</text>
<text x="99.9" y="131">DDR1_ZQ</text>
<text x="181.7" y="129.2">DDR1_DQS0_C_B</text>
<text x="181.7" y="131">DDR1_DQS0_T_B</text>
</g>
<g font-size="1.7">
<text x="138.7" y="38.9">&lt;DEVICE&gt;</text>
<text x="101.2" y="58.7" transform="rotate(-90 101.2 58.7)">2PF/NC*</text>
<text x="101.2" y="80" transform="rotate(-90 101.2 80)">2PF/NC*</text>
<text x="67.6" y="122">VDDIO_DDR</text>
<text x="87.1" y="130.2">1%</text>
<text x="90.7" y="131.4">240</text>
<text x="224" y="191.9">DESIGNED</text>
<text x="224" y="195.4">REVIEWED</text>
</g>
<g font-size="1.7" fill="#000080">
<text x="101.2" y="64.6" transform="rotate(-90 101.2 64.6)">C193</text>
<text x="101.2" y="87" transform="rotate(-90 101.2 87)">C23</text>
<text x="83.6" y="131.4">R11</text>
</g>
<g font-size="1.6">
<text x="108.6" y="10.3">AD31</text>
<text x="108.6" y="8.5">AD30</text>
<text x="171.9" y="10.3">P29</text>
<text x="171.9" y="8.5">N27</text>
<text x="108.6" y="12.1">AD32</text>
<text x="108.7" y="17.4">AE30</text>
<text x="108.7" y="15.6">AE34</text>
<text x="108.7" y="13.8">AB30</text>
<text x="171.9" y="17.4">R28</text>
<text x="171.9" y="15.6">T30</text>
<text x="171.9" y="13.8">V32</text>
<text x="171.9" y="12.1">N32</text>
<text x="108.6" y="22.7">AD28</text>
<text x="108.7" y="21">AE27</text>
<text x="108.7" y="19.2">AB27</text>
<text x="171.9" y="22.7">N28</text>
<text x="171.9" y="21">T28</text>
<text x="171.9" y="19.2">R30</text>
<text x="108.6" y="29.8">AC33</text>
<text x="108.6" y="28.1">AC32</text>
<text x="108.7" y="24.5">AB31</text>
<text x="109.2" y="26.3">W30</text>
<text x="171.9" y="24.5">M32</text>
<text x="171.9" y="29.8">T32</text>
<text x="171.9" y="28.1">L33</text>
<text x="171.9" y="26.3">T34</text>
<text x="108.7" y="35.2">AA32</text>
<text x="108.7" y="33.4">AE32</text>
<text x="108.7" y="31.6">AE29</text>
<text x="171.9" y="35.2">N30</text>
<text x="171.9" y="33.4">U32</text>
<text x="171.9" y="31.6">L32</text>
<text x="108.7" y="45.8">AB33</text>
<text x="108.7" y="44.1">AA29</text>
<text x="108.7" y="42.3">AB28</text>
<text x="171.9" y="45.8">M30</text>
<text x="171.9" y="44.1">T29</text>
<text x="171.9" y="56.5">P33</text>
<text x="171.9" y="54.7">P32</text>
<text x="109.7" y="61.8">Y33</text>
<text x="109.7" y="60.1">Y32</text>
<text x="171.9" y="65.4">R33</text>
<text x="171.9" y="63.6">R34</text>
<text x="171.9" y="77.9">E32</text>
<text x="171.9" y="76.1">K32</text>
<text x="171.9" y="74.3">J30</text>
<text x="171.9" y="72.5">H29</text>
<text x="109.2" y="81.4">W34</text>
<text x="109.2" y="79.6">W33</text>
<text x="171.9" y="83.2">K33</text>
<text x="171.9" y="81.4">K28</text>
<text x="171.9" y="79.6">K30</text>
<text x="171.9" y="88.5">G31</text>
<text x="171.9" y="86.7">C33</text>
<text x="171.9" y="85">L28</text>
<text x="109.2" y="93.9">W29</text>
<text x="171.9" y="95.6">H31</text>
<text x="171.9" y="93.9">E33</text>
<text x="171.9" y="92.1">J31</text>
<text x="171.9" y="90.3">C34</text>
<text x="108.7" y="99.2">AA30</text>
<text x="171.9" y="99.2">G30</text>
<text x="171.9" y="97.4">D33</text>
<text x="109.2" y="104.5">W28</text>
<text x="171.9" y="106.3">J28</text>
<text x="109.7" y="109.9">V28</text>
<text x="171.9" y="108.1">F31</text>
<text x="109.2" y="115.2">W31</text>
<text x="171.9" y="118.7">G33</text>
<text x="171.9" y="117">G34</text>
<text x="108.6" y="125.9">AD27</text>
<text x="109.7" y="120.5">V29</text>
<text x="109.7" y="131.2">Y27</text>
<text x="171.9" y="131.2">F33</text>
<text x="171.9" y="129.4">F32</text>
<text x="224" y="183.5">The type and specification of the components refer to the BOM</text>
<text x="271.1" y="189.9">ECA NO</text>
<text x="273.5" y="188.1">NA</text>
<text x="283.6" y="189.9">DATE</text>
<text x="254.3" y="195.2">SS928V100DMEB</text>
<text x="252.6" y="198.8">VER</text>
<text x="253.5" y="201.5">A</text>
<text x="256.9" y="198.8">PART_NUMBER</text>
<text x="276.6" y="198.8">SHEET</text>
<text x="283.9" y="199.1">15 of</text>
<text x="286.4" y="198.8">of</text>
<text x="289.3" y="198.8">22</text>
</g>
<g font-size="1.6" fill="#004080">
<text x="114.7" y="11.4">DDR1_A1</text>
<text x="114.7" y="9.6">DDR1_A0</text>
<text x="161.3" y="11.4">DDR1_DQ1</text>
<text x="161.3" y="9.6">DDR1_DQ0</text>
<text x="114.7" y="16.7">DDR1_A4</text>
<text x="114.7" y="14.9">DDR1_A3</text>
<text x="114.7" y="13.2">DDR1_A2</text>
<text x="161.3" y="16.7">DDR1_DQ4</text>
<text x="161.3" y="14.9">DDR1_DQ3</text>
<text x="161.3" y="13.2">DDR1_DQ2</text>
<text x="114.7" y="23.8">DDR1_A8</text>
<text x="114.7" y="22.1">DDR1_A7</text>
<text x="114.7" y="20.3">DDR1_A6</text>
<text x="114.7" y="18.5">DDR1_A5</text>
<text x="161.3" y="23.8">DDR1_DQ8</text>
<text x="161.3" y="22.1">DDR1_DQ7</text>
<text x="161.3" y="20.3">DDR1_DQ6</text>
<text x="161.3" y="18.5">DDR1_DQ5</text>
<text x="114.7" y="25.6">DDR1_A9</text>
<text x="114.7" y="29.2">DDR1_A11</text>
<text x="114.7" y="27.4">DDR1_A10</text>
<text x="160.4" y="29.2">DDR1_DQ11</text>
<text x="160.4" y="27.4">DDR1_DQ10</text>
<text x="161.3" y="25.6">DDR1_DQ9</text>
<text x="114.7" y="34.5">DDR1_A14</text>
<text x="114.7" y="32.7">DDR1_A13</text>
<text x="114.7" y="30.9">DDR1_A12</text>
<text x="160.4" y="34.5">DDR1_DQ14</text>
<text x="160.4" y="32.7">DDR1_DQ13</text>
<text x="160.4" y="30.9">DDR1_DQ12</text>
<text x="114.7" y="36.3">DDR1_A15</text>
<text x="160.4" y="36.3">DDR1_DQ15</text>
<text x="114.7" y="46.9">DDR1_BA2</text>
<text x="114.7" y="45.2">DDR1_BA1</text>
<text x="114.7" y="43.4">DDR1_BA0</text>
<text x="161.2" y="46.9">DDR1_DM1</text>
<text x="161.2" y="45.2">DDR1_DM0</text>
<text x="158.2" y="55.8">DDR1_DQS0_N</text>
<text x="158.3" y="57.6">DDR1_DQS0_P</text>
<text x="114.7" y="62.9">DDR1_CLK0_P</text>
<text x="114.7" y="61.2">DDR1_CLK0_N</text>
<text x="158.2" y="64.7">DDR1_DQS1_N</text>
<text x="158.3" y="66.5">DDR1_DQS1_P</text>
<text x="160.4" y="77.2">DDR1_DQ18</text>
<text x="160.4" y="75.4">DDR1_DQ17</text>
<text x="160.4" y="73.6">DDR1_DQ16</text>
<text x="114.7" y="82.5">DDR1_CLK1_P</text>
<text x="114.7" y="80.7">DDR1_CLK1_N</text>
<text x="160.4" y="82.5">DDR1_DQ21</text>
<text x="160.4" y="80.7">DDR1_DQ20</text>
<text x="160.4" y="79">DDR1_DQ19</text>
<text x="160.4" y="89.6">DDR1_DQ25</text>
<text x="160.4" y="87.8">DDR1_DQ24</text>
<text x="160.4" y="86.1">DDR1_DQ23</text>
<text x="160.4" y="84.3">DDR1_DQ22</text>
<text x="114.7" y="95">DDR1_CS_N</text>
<text x="160.4" y="95">DDR1_DQ28</text>
<text x="160.4" y="93.2">DDR1_DQ27</text>
<text x="160.4" y="91.4">DDR1_DQ26</text>
<text x="114.7" y="100.3">DDR1_CAS_N</text>
<text x="160.4" y="100.3">DDR1_DQ31</text>
<text x="160.4" y="98.5">DDR1_DQ30</text>
<text x="160.4" y="96.7">DDR1_DQ29</text>
<text x="114.7" y="105.6">DDR1_RAS_N</text>
<text x="161.2" y="107.4">DDR1_DM2</text>
<text x="114.7" y="111">DDR1_CKE</text>
<text x="161.2" y="109.2">DDR1_DM3</text>
<text x="114.7" y="116.3">DDR1_WE_N</text>
<text x="158.2" y="118.1">DDR1_DQS2_N</text>
<text x="158.3" y="119.8">DDR1_DQS2_P</text>
<text x="114.7" y="121.6">DDR1_ODT</text>
<text x="114.7" y="127">DDR1_RESET_N</text>
<text x="158.2" y="130.5">DDR1_DQS3_N</text>
<text x="114.7" y="132.3">DDR1_ZQ</text>
<text x="158.3" y="132.3">DDR1_DQS3_P</text>
</g>
</svg>
